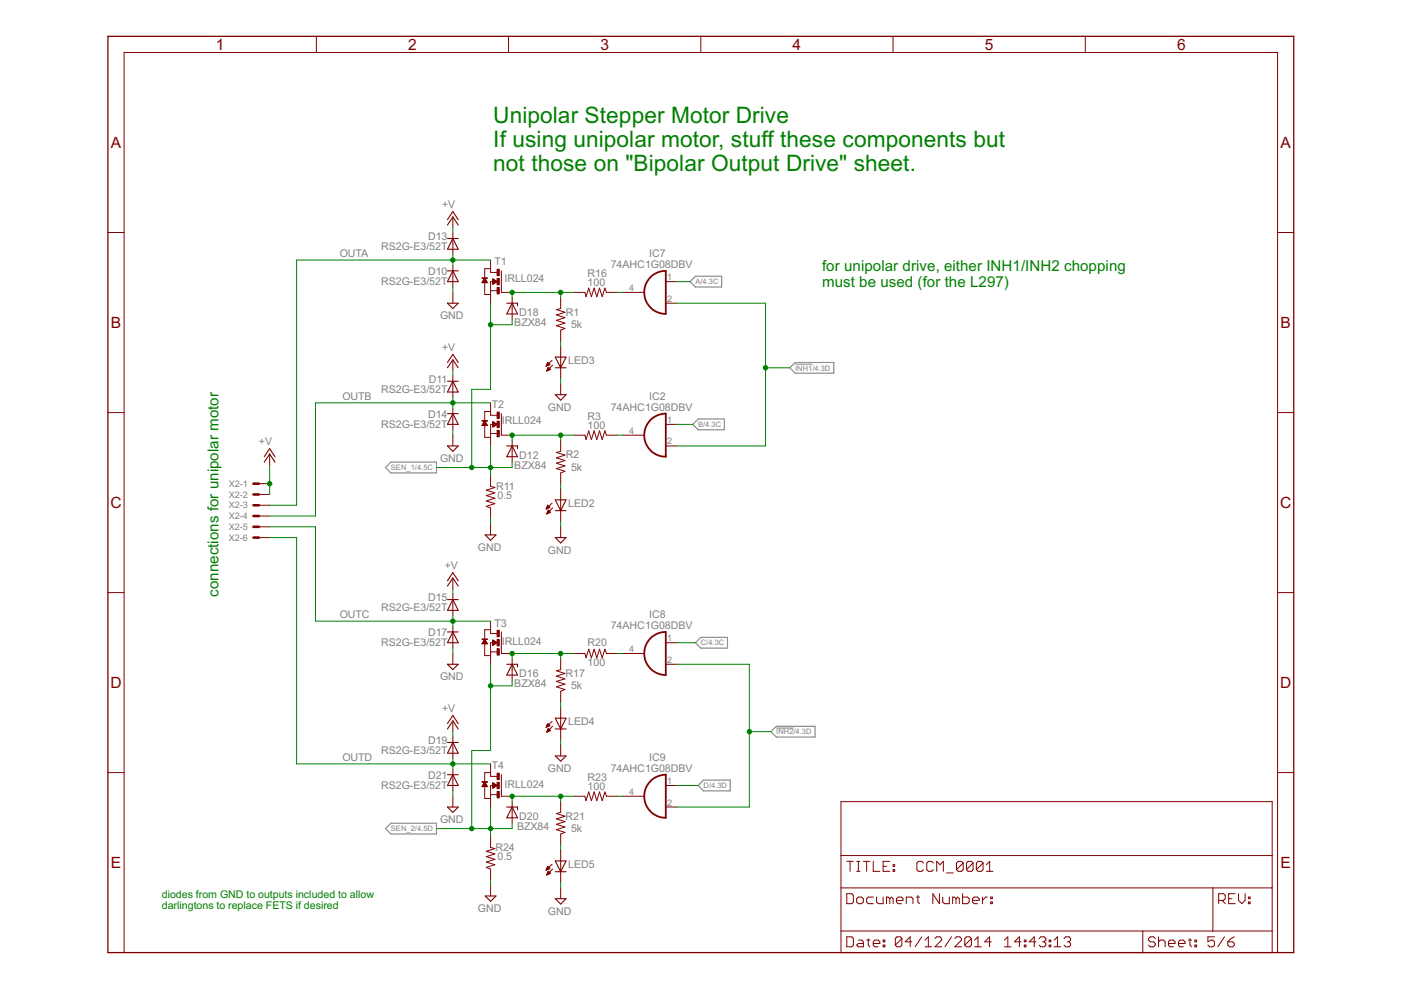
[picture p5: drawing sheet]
<svg xmlns="http://www.w3.org/2000/svg" width="297mm" height="210mm" viewBox="0 0 297 210" stroke-linecap="round" stroke-linejoin="round" font-family="sans-serif">
<path d="M146.3 59.7l1.1-1.1h5.6v2.3h-5.6zM167.4 78l1.2-1.1h8.2v2.2h-8.2zM81.7 99.1l1.2-1.1h9.6v2.3h-9.6zM146.9 90l1.1-1.2h5.6v2.3h-5.6zM147.4 136.3l1.2-1.2h5.6v2.3h-5.6zM163.4 155.1l1.2-1.1h8.2v2.3h-8.2zM81.7 175.7l1.2-1.2h9.6v2.3h-9.6zM148 166.5l1.2-1.1h5.6v2.3h-5.6z" fill="none" stroke="#808080" stroke-width=".23"/>
<path d="M168.6 77.2h3.7M164.6 154.4h3.7" fill="none" stroke="#808080" stroke-width=".21"/>
<path d="M22.9 7.7h251.4v194.3h-251.4z" fill="none" stroke="#800000" stroke-width=".28"/>
<g fill="none" stroke="#800000" stroke-width=".21">
<path d="M67.1 7.7v3.4M107.8 7.7v3.4M148.6 7.7v3.4M189.3 7.7v3.4M230.1 7.7v3.4M22.9 49.3h3.4M96 46v2.3M96 49.4v4.6M96 56.3v4.6M102.2 59.9h1.1M102.3 59.8h1M102.3 59.8h.9"/>
<path d="M102.3 59.7h.9M102.4 59.6h.8M102.4 59.5h.7M102.5 59.5h.5M102.5 59.4h.5M102.6 59.4h.4M102.6 59.3h.3M102.6 59.2h.3M102.7 59.2h.2M102.7 59.1h.1M102.8 59.9v2.5h1.2M102.8 59l.5 .9h-1.1z"/>
<path d="M104 55.1v2.7h1.4M104 57h-1.2v2M104.5 59.9h.5M104.5 59.9h.6M104.5 59.8h.7M104.5 59.8h.8M104.5 59.6h.8M104.5 59.5h.6M104.5 59.5h.5M104.5 59.4h.4M104.5 59.4h.3M104.5 59.3h.2"/>
<path d="M104.5 59.2h.1M105.4 59.7h-1.4v4.6M105.4 59.7l-.9-.6v1.2M105.4 59.7l-.9 .6M106.3 57.4v4.6h2.3M141.2 59.7h2.2M270.9 49.3h3.4M96 62v2.3M96 76.3v2.2M96 79.7v4.6M104 61.6h1.4M104.5 60.3h.1"/>
<path d="M104.5 60.2h.1M104.5 60.1h.2M104.5 60.1h.3M104.5 60h.4M108.6 63.1v4.6M115.8 77.6h.1M115.8 77.5h.3M115.9 77.4h.4M115.9 77.3h.7M116 78.6h.1M116 77.2h.5M116 78.5h.4"/>
<path d="M116 77.1h.4M116 78.4h.6M116.1 77h.2M116.1 78.3h.5M116.1 76.9h.1M116.1 78.1h.4M116.1 76.9l-.3 .7M116.1 76.9l.5 .4M116.2 78h.2M116.2 77.9h.1M116.2 77.9l.5 .4-.8 .4zM116.6 77.3l-.8 .3"/>
<path d="M117.1 76.4l-1.3 1.2M117.2 77.4l-1.3 1.3M118.9 63.1v2.3l-.9 .2 1.8 .6-1.8 .6 1.8 .6-1.8 .5 1.8 .6-1.8 .6 1.8 .5-.9 .4v2.3M118.9 73.4v6.9M121.7 62h2.3l.2 .9 .6-1.8 .6 1.8 .6-1.8 .5 1.8 .6-1.8 .6 1.8 .5-1.8 .4 .9h2.3M132 62h4.6M141.2 64.3h2.2M22.9 87.5h3.4M57.2 96.3v2.3M96 86.6v4.5M96 92.3v2.3M102.2 90.1h1.1"/>
<path d="M102.3 90.1h1M102.3 90h.9M102.4 89.9h.7M102.4 89.8h.7M102.5 89.7h.5M102.6 89.6h.4M102.6 89.6h.3M102.6 89.5h.3M102.7 89.4h.1M102.8 90.2v2.5h1.2M102.8 89.3l.5 .9h-1.1zM102.8 89.3h.1"/>
<path d="M104 85.4v2.7h1.4M104 87.2h-1.2v2.1M104 91.9h1.4M104.5 89.4v1.2M104.5 89.4l.9 .6-.9 .6M104.5 90.5h.1M104.5 90.4h.1M104.5 90.4h.3M104.5 90.3h.3M104.5 90.3h.4M104.5 90.2h.5M104.5 90.1h.6"/>
<path d="M104.5 90.1h.7M104.5 90h.9M104.5 89.9h.8M104.5 89.9h.7M104.5 89.8h.6M104.5 89.7h.5M104.5 89.7h.4M104.5 89.6h.3M104.5 89.6h.2M104.5 89.5h.1M104.5 89.4h.1M105.3 90h-1.3v4.6"/>
<path d="M106.3 87.7v4.6h2.3M108.6 93.4v4.6M118.9 81.4v2.3M118.9 93.4v2.3l-.9 .2 1.8 .6-1.8 .6 1.8 .5-1.8 .6 1.8 .6-1.8 .6 1.8 .5-.9 .4v2.3M121.7 92.3h2.3l.2 .9 .6-1.8 .6 1.8 .6-1.8 .5 1.8 .6-1.8 .6 1.8 .5-1.8 .4 .9h2.3M132 92.3h4.6M141.2 90h2.2M141.2 94.6h2.2M270.9 87.5h3.4M54.9 102.6h2.3M54.9 104.8h2.3M54.9 107.1h2.3"/>
<path d="M54.9 109.4h2.3M54.9 111.7h2.3M54.9 114h2.3M104 100.8v2.3l.9 .3-1.8 .5 1.8 .6-1.8 .6 1.8 .5-1.8 .6 1.8 .6-1.8 .6 .9 .3v2.3M104 111.1v2.3M115.8 107.9h.1M115.9 107.8h.3M115.9 107.7h.5M115.9 108.9h.1M116 107.5h.6M116 108.8h.2M116 107.4h.5"/>
<path d="M116 108.7h.5M116 107.3h.4M116.1 108.6h.6M116.1 107.2h.1M116.1 108.5h.5M116.1 107.1h.1M116.1 107.1l-.3 .8M116.1 107.1l.5 .5-.8 .3M116.1 108.4h.4M116.2 108.3h.2M116.2 108.2h.1M116.2 108.2l-.3 .8"/>
<path d="M116.2 108.2l.5 .4M116.7 108.6l-.8 .4M117.1 106.7l-1.3 1.2M117.2 107.7l-1.3 1.3M118.9 103.7v6.9M118.9 111.7v2.3M22.9 125.6h3.4M96 122.6v2.2M96 126v4.6M96 132.8v4.6M96 138.6v2.2M102.3 136.4h1"/>
<path d="M102.3 136.3h.9M102.4 136.2h.8M102.4 136.1h.7M102.5 136h.5M102.6 135.9h.4M102.6 135.8h.3M102.7 135.7h.1M102.7 135.6h.1M102.8 136.5v2.5h1.2M102.8 135.6l.5 .9h-1.1zM104 131.7v2.6h1.4M104 133.5h-1.2v2.1"/>
<path d="M104 138.2h1.4M104.5 135.7l.9 .6-.9 .5zM104.5 136.8h.1M104.5 136.7h.2M104.5 136.6h.3M104.5 136.6h.4M104.5 136.4h.7M104.5 136.3h.8M104.5 136.2h.8M104.5 136.1h.7M104.5 136.1h.6M104.5 136h.5"/>
<path d="M104.5 136h.4M104.5 135.9h.3M104.5 135.8h.2M104.5 135.8h.1M104.5 135.7h.1M105.1 136.5h-.6M105.4 136.3h-1.4v4.5M106.3 134v4.6h2.3M108.6 139.7v4.6M118.9 139.7v2.3l-.9 .2 1.8 .6-1.8 .6 1.8 .5-1.8 .6 1.8 .6-1.8 .5 1.8 .6-.9 .4v2.2M121.7 138.6h2.3l.2 .9 .6-1.9 .6 1.9 .6-1.9 .5 1.9 .6-1.9 .6 1.9 .5-1.9 .4 1h2.3M132 138.6h4.6"/>
<path d="M141.2 136.3h2.2M270.9 125.6h3.4M96 152.8v2.3M96 156.3v4.5M115.8 154.1h.2M115.9 154h.3M115.9 153.9h.6M115.9 155.2h.1M116 153.8h.5M116 155.1h.3M116 153.7h.4M116 155h.5"/>
<path d="M116.1 153.6h.2M116.1 154.9h.6M116.1 153.5h.1M116.1 154.8h.5M116.1 153.4l.5 .5-.8 .3zM116.1 154.7h.4M116.2 154.6h.2M116.2 154.4l-.3 .8M116.2 154.4l.5 .5-.8 .3M116.2 154.5h.1M117.1 153l-1.3 1.2M117.2 154l-1.3 1.2"/>
<path d="M118.9 150v6.8M118.9 158v2.3M141.2 140.8h2.2M22.9 163.8h3.4M96 163.1v4.6M96 168.8v2.3M102.2 166.7h1.1M102.3 166.6h1M102.3 166.6h.9M102.3 166.5h.9M102.4 166.5h.7M102.4 166.4h.7"/>
<path d="M102.5 166.3h.6M102.5 166.3h.5M102.5 166.2h.5M102.6 166.2h.4M102.6 166.1h.3M102.7 166h.1M102.7 165.9h.1M102.8 166.8v2.5h1.2M102.8 165.9l.5 .9h-1.1zM102.8 165.9h.1M104 163.8h-1.2v2.1M104 162v2.6h1.4"/>
<path d="M104 177.4v2.3l.9 .2-1.8 .6 1.8 .6-1.8 .5 1.8 .6-1.8 .6 1.8 .5-1.8 .6 .9 .4v2.2M104 168.5h1.4M104.5 166l.9 .5-.9 .6zM104.5 167.1h.1M104.5 167h.2M104.5 166.9h.3M104.5 166.8h.6M104.5 166.7h.6M104.5 166.6h.7M104.5 166.6h.8M104.5 166.5h.8M104.5 166.4h.7"/>
<path d="M104.5 166.3h.6M104.5 166.3h.5M104.5 166.2h.4M104.5 166.2h.3M104.5 166.1h.2M104.5 166.1h.1M104.5 166h.1M104.9 166.8l-.4 .1M105.3 166.5h-1.3v4.6M106.3 164.3v4.5h2.3M108.6 170v4.5M118.9 170v2.3l-.9 .2 1.8 .6-1.8 .5 1.8 .6-1.8 .6 1.8 .5-1.8 .6 1.8 .6-.9 .3v2.3"/>
<path d="M121.7 168.8h2.3l.2 1 .6-1.9 .6 1.9 .6-1.9 .5 1.9 .6-1.9 .6 1.9 .5-1.9 .4 .9h2.3M132 168.8h4.6M141.2 166.5h2.2M141.2 171.1h2.2M178.3 170h91.4v32h-91.4zM270.9 163.8h3.4M104 187.7v2.3M115.8 184.5h.1M115.8 184.4h.3M115.9 184.3h.4M115.9 184.2h.6M116 185.4h.1"/>
<path d="M116 184.1h.5M116 185.3h.4M116 184h.4M116 185.2h.6M116.1 183.9h.2M116.1 185.1h.5M116.1 183.7h.1M116.1 185h.4M116.1 183.7l.5 .4-.8 .4zM116.2 184.9h.2M116.2 184.8h.1M116.2 184.7l.5 .5-.8 .3z"/>
<path d="M117.1 183.2l-1.3 1.3M117.2 184.3l-1.3 1.2M118.9 180.3v6.8M118.9 188.3v2.2M178.3 188.3h91.4M178.3 197.4h91.4M178.3 181.4h91.4M179.5 189.5h1.1l.3 .3v1.4l-.3 .4h-1.1zM179.5 198.6h1.1l.3 .4v1.4l-.3 .3h-1.1zM179.5 182.6h1.4M180.2 182.6v2.1M181.6 190.5l.4-.3h.7l.3 .3v.7l-.3 .4h-.7l-.4-.4z"/>
<path d="M181.6 182.6h.7M181.6 184.7h.7M182 199.3h.7l.3 .4v1h-1l-.4-.3 .4-.4h1M182 182.6v2.1M183 182.6h1.4M183.7 199.3h.7M183.7 182.6v2.1M184.1 199v1.4l.3 .3M185.1 182.6v2.1h1.4M185.1 190.2h-1l-.4 .3v.7l.4 .4h1M185.8 190.2v1l.4 .4h1v-1.4M187.2 199.3h.4v.4h-.4z"/>
<path d="M187.2 183.7h.8M188.7 190.5l.3-.3 .4 .3v1.1M188.7 182.6h-1.5v2.1h1.5M188.7 190.5l-.4-.3h-.3v1.4M188.7 190.5v1.1M189.4 183.3h.3v.4h-.3zM189.4 184.4h.3v.3h-.3zM190.1 190.9h1.4v-.4l-.4-.3h-.7l-.3 .3v.7l.3 .4h.7M191.2 199v1.4l-.3 .3h-.7l-.4-.3M191.2 199l-.3-.4h-.7l-.4 .4v1.4M191.2 199l-1.4 1.4M192.2 191.6v-1.4h1l.4 .3v1.1"/>
<path d="M193.3 199.7h-1.4l1.1-1.1v2.1M194.3 190.2h.7M194.6 189.8v1.4l.4 .4M195.4 198.6l-1.4 2.1M195.8 183l-.4-.4h-.7l-.3 .4v1.4l.3 .3h.7l.4-.3M196.1 199.3l.7-.7v2.1M197.9 183l-.4-.4h-.7l-.3 .4v1.4l.3 .3h.7l.4-.3M198.2 199l.4-.4h.7l.3 .4v.3l-1.4 1.4h1.4M198.6 184.7v-2.1l.7 .7 .7-.7v2.1M199.2 189.5v2.1l-1.4-2.1v2.1M199.9 190.2v1l.3 .4h1.1v-1.4M200.7 185.1h1.4"/>
<path d="M201.7 198.6l-1.4 2.1M202.4 199l.4-.4h.7l.4 .4v.3l-1.5 1.4h1.5M202.7 190.5l-.4-.3h-.3v1.4M202.7 190.5v1.1M202.7 190.5l.3-.3 .4 .3v1.1M204.1 189.5v2.1h1l.4-.4v-.7l-.4-.3h-1M204.2 183l-.3-.4h-.7l-.4 .4v1.4M204.2 183v1.4l-.3 .3h-.7l-.4-.3M204.2 183l-1.4 1.4M206 199v1.4l-.4 .3h-.7l-.3-.3M206 199l-.4-.4h-.7l-.3 .4v1.4M206 199l-1.4 1.4"/>
<path d="M206.2 190.9h1.4v-.4l-.4-.3h-.7l-.3 .3v.7l.3 .4h.7M206.3 183l-.3-.4h-.7l-.4 .4v1.4M206.3 183v1.4l-.3 .3h-.7l-.4-.3M206.3 183l-1.4 1.4M206.7 199.3l.6-.7v2.1M208.3 190.2v1.4M208.4 183l-.3-.4h-.7l-.4 .4v1.4M208.4 183v1.4l-.3 .3h-.7l-.4-.3M208.4 183l-1.4 1.4M209.1 184.7h1.4M209.1 183.3l.7-.7v2.1M209.3 190.2h-.3l-.7 .7"/>
<path d="M210.1 191.2h.3v.4h-.3zM210.1 190.2h.3v.3h-.3zM210.2 199.7h-1.4l1-1.1v2.1M213 199.3l.7-.7v2.1M216.5 199.7h-1.4l1-1.1v2.1M217.2 199.3h.3v.4h-.3zM219.6 199.7h-1.4l1.1-1.1v2.1M220.3 199l.4-.4h.7l.3 .4v.3l-.3 .4M221 199.7h.4M221.4 199.7l.3 .3v.4l-.3 .3h-.7l-.4-.3M222.4 199.3h.4v.4h-.4zM223.5 199.3l.7-.7v2.1"/>
<path d="M225.6 199l.4-.4h.7l.3 .4v.3l-.3 .4M226.3 199.7h.4M226.7 199.7l.3 .3v.4l-.3 .3h-.7l-.4-.3M242.3 197.4v4.6M244.9 199l-.3-.4h-.7l-.4 .4v.3l.4 .4h.7l.3 .3v.4l-.3 .3h-.7l-.4-.3M245.6 199.7l.4-.4h.7l.3 .4v1M245.6 198.6v2.1M251.9 199.3h.7M252.3 199v1.4l.3 .3M253.3 199.3h.4v.4h-.4zM257.2 188.3v9.1M257.5 198.6h-1.4v1.1l.7-.4h.4l.3 .4v.7l-.3 .3h-.7l-.4-.3"/>
<path d="M258.4 190.9h1l.4-.4v-.7l-.4-.3h-1v2.1M259.1 190.9l.7 .7M259.6 198.6l-1.4 2.1M260.3 199.7h1.1l.3 .3v.4l-.3 .3h-.7l-.4-.3zM260.5 190.5h.7M261.7 198.6l-.7 .4-.7 .7M261.9 189.5h-1.4v2.1h1.4M262.6 189.5v1.4l.7 .7 .7-.7v-1.4M264.7 191.2h.3v.4h-.3zM264.7 190.2h.3v.3h-.3zM26.3 202v-190.9h244.6v190.9M185.1 200h1.4v-.3l-.3-.4h-.7l-.4 .4v.7l.4 .3h.7"/>
<path d="M187.2 200.4h.4v.3h-.4zM196.1 200.7h1.4M206.7 200.7h1.3M213 200.7h1.4M217.2 200.4h.3v.3h-.3zM222.4 200.4h.4v.3h-.4zM223.5 200.7h1.4M247.7 200h1.4v-.3l-.3-.4h-.7l-.4 .4v.7l.4 .3h.7M249.9 200h1.3v-.3l-.3-.4h-.7l-.3 .4v.7l.3 .3h.7M253.3 200.4h.4v.3h-.4z"/>
</g>
<path d="M53.7 102.6h1.2M53.7 104.8h1.2M53.7 107.1h1.2M53.7 109.4h1.2M53.7 111.7h1.2M53.7 114h1.2" fill="none" stroke="#800000" stroke-width=".55"/>
<g fill="none" stroke="#800000" stroke-width=".23">
<path d="M94.9 50.6h2.3M94.9 47.7l1.1-1.7 1.2 1.7M94.9 46.6l1.1-1.7 1.2 1.7M94.9 57.4h2.3M96 50.6l1.2 2.3h-2.3zM96 57.4l1.2 2.3h-2.3zM94.9 64.3h2.3l-1.2 1.1zM94.9 78l1.1-1.7 1.2 1.7M94.9 76.9l1.1-1.8 1.2 1.8M107.4 64.3h2.3v.6M108.6 64.3l1.1 2.3h-2.3zM117.7 75.7h2.3l-1.1 2.3z"/>
<path d="M117.7 78h2.3M56 98l1.2-1.7 1.1 1.7M56 96.8l1.2-1.7 1.1 1.7M94.9 80.8h2.3M94.9 94.6h2.3l-1.2 1.1zM94.9 87.7h2.3M96 80.8l1.2 2.3h-2.3zM96 87.7l1.2 2.3h-2.3zM107.4 94.6h2.3v.5M108.6 94.6l1.1 2.2h-2.3zM117.7 83.7h2.3l-1.1 1.1zM102.9 113.4h2.3l-1.2 1.2z"/>
<path d="M117.7 106h2.3l-1.1 2.3zM117.7 108.3h2.3M117.7 114h2.3l-1.1 1.1zM94.9 127.1h2.3M94.9 124.3l1.1-1.7 1.2 1.7M94.9 123.1l1.1-1.7 1.2 1.7M94.9 134h2.3M96 127.1l1.2 2.3h-2.3zM96 134l1.2 2.3h-2.3zM94.9 140.8h2.3l-1.2 1.2zM94.9 157.4h2.3M94.9 154.6l1.1-1.8 1.2 1.8"/>
<path d="M94.9 153.4l1.1-1.7 1.2 1.7M96 157.4l1.2 2.3h-2.3zM107.4 140.8h2.3v.6M108.6 140.8l1.1 2.3h-2.3zM117.7 152.3h2.3l-1.1 2.3zM117.7 154.6h2.3M94.9 171.1h2.3l-1.2 1.2zM94.9 164.3h2.3M96 164.3l1.2 2.2h-2.3zM107.4 171.1h2.3v.6M108.6 171.1l1.1 2.3h-2.3zM117.7 160.3h2.3l-1.1 1.1z"/>
<path d="M102.9 190h2.3l-1.2 1.1zM117.7 182.5h2.3l-1.1 2.3zM117.7 184.8h2.3M117.7 190.5h2.3l-1.1 1.2z"/>
</g>
<path d="M137.9 58.8l.5-.4a4.6 4.6 0 0 1 2.8-1v9.2a4.6 4.6 0 0 1-4.3-2.9 4.6 4.6 0 0 1 1-4.9zM137.9 89a4.6 4.6 0 0 1 3.3-1.3v9.1a4.6 4.6 0 0 1-4.3-2.8 4.6 4.6 0 0 1 1-5zM137.9 135.3l.5-.4a4.6 4.6 0 0 1 2.8-.9v9.1a4.6 4.6 0 0 1-4.3-2.8 4.6 4.6 0 0 1 1-5zM137.9 165.6a4.6 4.6 0 0 1 3.3-1.3v9.1a4.6 4.6 0 0 1-4.3-2.8 4.6 4.6 0 0 1 1-5z" fill="none" stroke="#800000" stroke-width=".38"/>
<g fill="#800000" stroke="#800000" stroke-width=".21">
<path d="M105.4 57.1h.5v1.3h-.5z"/>
<path d="M105.4 59h.5v1.4h-.5z"/>
<path d="M105.4 61h.5v1.3h-.5z"/>
<path d="M102.2 58.9h1.1v.1h-1.1z"/>
<path d="M105.4 87.4h.5v1.3h-.5z"/>
<path d="M105.4 89.3h.5v1.4h-.5z"/>
<path d="M105.4 91.2h.5v1.4h-.5z"/>
<path d="M102.2 89.2h1.1v.1h-1.1z"/>
<path d="M105.4 133.6h.5v1.4h-.5z"/>
<path d="M105.4 135.6h.5v1.3h-.5z"/>
<path d="M105.4 137.5h.5v1.4h-.5z"/>
<path d="M102.2 135.5h1.1v.1h-1.1z"/>
<path d="M105.4 163.9h.5v1.4h-.5z"/>
<path d="M105.4 165.9h.5v1.3h-.5z"/>
<path d="M105.4 167.8h.5v1.4h-.5z"/>
<path d="M102.2 165.7h1.1v.2h-1.1z"/>
</g>
<g fill="none" stroke="#008000" stroke-width=".21">
<path d="M96 48.3v1.1M96 54v2.3M104 55.1h-41.1v52h-5.7M143.4 59.7h2.9M96 60.9v1.1M96 78.5v1.2M104 64.3v18.2h-4v16.6M108.6 67.7v1.2h-4.6M118.9 62v1.1M118.9 72.3v1.1M121.7 62h-13.1v1.1M130.9 62h1.1"/>
<path d="M143.4 64.3h18.9v30.3h-18.9M162.3 78h5.1M57.2 98.6v6.2M96 84.3v2.3M96 91.1v1.2M104 94.6v6.2M104 85.4h-37.1v24h-9.7M108.6 98v1.1h-16M118.9 80.3v1.1M118.9 92.3v1.1M121.7 92.3h-13.1v1.1M130.9 92.3h1.1"/>
<path d="M143.4 90h3.5M57.2 114h5.7v48h41.1M57.2 111.7h9.7v20h37.1M104 110v1.1M118.9 102.6v1.1M118.9 110.6v1.1M96 124.8v1.2M96 130.6v2.2M96 137.4v1.2M118.9 138.6v1.1M121.7 138.6h-13.1v1.1M130.9 138.6h1.1"/>
<path d="M143.4 136.3h4M96 155.1v1.2M104 140.8v18.3h-4v16.6M108.6 144.3v1.1h-4.6M118.9 148.8v1.2M118.9 156.8v1.2M143.4 140.8h15.5v30.3h-15.5M158.9 155.1h4.5M96 160.8v2.3M96 167.7v1.1M104 171.1v6.3M108.6 174.5v1.2h-16"/>
<path d="M118.9 168.8v1.2M118.9 179.1v1.2M121.7 168.8h-13.1v1.2M130.9 168.8h1.1M143.4 166.5h4.6M104 186.5v1.2M118.9 187.1v1.2"/>
</g>
<g fill="#008000" stroke="#008000" stroke-width=".21">
<circle cx="57.2" cy="102.6" r=".47"/>
<circle cx="162.3" cy="78" r=".47"/>
<circle cx="158.9" cy="155.1" r=".47"/>
<circle cx="108.6" cy="62" r=".47"/>
<circle cx="118.9" cy="62" r=".47"/>
<circle cx="96" cy="55.1" r=".47"/>
<circle cx="108.6" cy="92.3" r=".47"/>
<circle cx="118.9" cy="92.3" r=".47"/>
<circle cx="96" cy="85.4" r=".47"/>
<circle cx="108.6" cy="138.6" r=".47"/>
<circle cx="118.9" cy="138.6" r=".47"/>
<circle cx="104" cy="175.7" r=".47"/>
<circle cx="104" cy="145.4" r=".47"/>
<circle cx="100" cy="175.7" r=".47"/>
<circle cx="108.6" cy="168.8" r=".47"/>
<circle cx="118.9" cy="168.8" r=".47"/>
<circle cx="96" cy="131.7" r=".47"/>
<circle cx="96" cy="162" r=".47"/>
<circle cx="104" cy="99.1" r=".47"/>
<circle cx="104" cy="68.9" r=".47"/>
<circle cx="100" cy="99.1" r=".47"/>
</g>
<g font-size="5.4" fill="#008000">
<text x="104.6" y="26">Unipolar Stepper Motor Drive</text>
<text x="104.6" y="31.1">If using unipolar motor, stuff these components but</text>
<text x="104.6" y="36.3">not those on &quot;Bipolar Output Drive&quot; sheet.</text>
</g>
<g font-size="3.7" fill="#800000">
<text x="45.8" y="10.6">1</text>
<text x="86.5" y="10.6">2</text>
<text x="127.3" y="10.6">3</text>
<text x="168.1" y="10.6">4</text>
<text x="208.8" y="10.6">5</text>
<text x="249.6" y="10.6">6</text>
<text x="23.5" y="31.4">A</text>
<text x="271.5" y="31.4">A</text>
<text x="23.5" y="69.6">B</text>
<text x="271.5" y="69.6">B</text>
<text x="23.4" y="107.7">C</text>
<text x="271.4" y="107.7">C</text>
<text x="23.4" y="145.9">D</text>
<text x="271.4" y="145.9">D</text>
<text x="23.5" y="184.1">E</text>
<text x="271.5" y="184.1">E</text>
</g>
<g font-size="3.6" fill="#008000">
<text x="174.3" y="57.4">for unipolar drive, either INH1/INH2 chopping</text>
<text x="174.3" y="60.8">must be used (for the L297)</text>
<text x="46.3" y="126.6" transform="rotate(-90 46.3 126.6)">connections for unipolar motor</text>
</g>
<g font-size="2.5" fill="#808080">
<text x="93.7" y="44.2">+V</text>
<text x="80.8" y="52.9">RS2G-E3/52T</text>
<text x="90.7" y="50.9">D13</text>
<text x="72" y="54.6">OUTA</text>
<text x="90.7" y="58.3">D10</text>
<text x="104.8" y="56.3">T1</text>
<text x="107" y="59.7">IRLL024</text>
<text x="124.6" y="58.7">R16</text>
<text x="129.5" y="56.8">74AHC1G08DBV</text>
<text x="137.7" y="54.6">IC7</text>
<text x="80.8" y="60.4">RS2G-E3/52T</text>
<text x="124.6" y="60.6">100</text>
<text x="93.3" y="67.7">GND</text>
<text x="109" y="69.1">BZX84</text>
<text x="110.1" y="67">D18</text>
<text x="120" y="66.9">R1</text>
<text x="121.1" y="69.5">5k</text>
<text x="93.7" y="74.5">+V</text>
<text x="120.5" y="77.2">LED3</text>
<text x="80.8" y="83.2">RS2G-E3/52T</text>
<text x="90.9" y="81.2">D11</text>
<text x="72.6" y="84.8">OUTB</text>
<text x="90.7" y="88.6">D14</text>
<text x="104.3" y="86.6">T2</text>
<text x="106.4" y="90">I</text>
<text x="107" y="90">RLL024</text>
<text x="116.2" y="87.1">GND</text>
<text x="124.6" y="88.9">R3</text>
<text x="129.5" y="87.1">74AHC1G08DBV</text>
<text x="137.7" y="84.8">IC2</text>
<text x="54.9" y="94.5">+V</text>
<text x="80.8" y="90.7">RS2G-E3/52T</text>
<text x="124.6" y="90.9">100</text>
<text x="93.3" y="98">GND</text>
<text x="109" y="99.4">BZX84</text>
<text x="110.1" y="97.3">D12</text>
<text x="120" y="97.2">R2</text>
<text x="121.1" y="99.8">5k</text>
<text x="105.2" y="103.8">R11</text>
<text x="105.5" y="105.8">0.5</text>
<text x="120.5" y="107.5">LED2</text>
<text x="101.3" y="116.8">GND</text>
<text x="116.2" y="117.4">GND</text>
<text x="94.3" y="120.7">+V</text>
<text x="72" y="131.1">OUTC</text>
<text x="80.8" y="129.5">RS2G-E3/52T</text>
<text x="90.7" y="127.5">D15</text>
<text x="137.7" y="131.1">IC8</text>
<text x="80.8" y="136.9">RS2G-E3/52T</text>
<text x="90.7" y="134.9">D17</text>
<text x="104.8" y="132.8">T3</text>
<text x="106.4" y="136.8">I</text>
<text x="107" y="136.8">RLL024</text>
<text x="124.6" y="136.9">R20</text>
<text x="129.5" y="133.4">74AHC1G08DBV</text>
<text x="110.1" y="143.6">D16</text>
<text x="119.9" y="143.5">R17</text>
<text x="124.6" y="141.2">100</text>
<text x="93.3" y="144.3">GND</text>
<text x="109" y="145.6">BZX84</text>
<text x="121.1" y="146.1">5k</text>
<text x="93.7" y="151">+V</text>
<text x="120.5" y="153.8">LED4</text>
<text x="72.6" y="161.4">OUTD</text>
<text x="80.8" y="159.8">RS2G-E3/52T</text>
<text x="90.7" y="157.7">D19</text>
<text x="137.7" y="161.4">IC9</text>
<text x="80.8" y="167.2">RS2G-E3/52T</text>
<text x="90.7" y="165.2">D21</text>
<text x="104.3" y="163.1">T4</text>
<text x="107" y="167.1">IRLL024</text>
<text x="116.2" y="163.7">GND</text>
<text x="124.6" y="167.5">100</text>
<text x="124.6" y="165.5">R23</text>
<text x="129.5" y="163.7">74AHC1G08DBV</text>
<text x="110.1" y="173.9">D20</text>
<text x="119.9" y="173.8">R21</text>
<text x="93.3" y="174.5">GND</text>
<text x="109.6" y="175.9">BZX84</text>
<text x="121.1" y="176.4">5k</text>
<text x="105" y="180.4">R24</text>
<text x="105.5" y="182.3">0.5</text>
<text x="120.5" y="184">LED5</text>
<text x="101.3" y="193.4">GND</text>
<text x="116.2" y="194">GND</text>
</g>
<g font-size="2.5" fill="#008000">
<text x="34.3" y="190.4">diodes from GND to outputs included to allow</text>
<text x="34.3" y="192.8">darlingtons to replace FETS if desired</text>
</g>
<g font-size="2.1" fill="#808080">
<text x="141.5" y="59.4">1</text>
<text x="133.4" y="61.7">4</text>
<text x="141.5" y="64">2</text>
<text x="141.5" y="89.7">1</text>
<text x="133.4" y="92">4</text>
<text x="141.5" y="94.2">2</text>
<text x="48.5" y="103.2">X2-1</text>
<text x="48.5" y="105.5">X2-2</text>
<text x="48.5" y="107.8">X2-3</text>
<text x="48.5" y="110.1">X2-4</text>
<text x="48.5" y="112.4">X2-5</text>
<text x="48.5" y="114.7">X2-6</text>
<text x="141.5" y="135.9">1</text>
<text x="133.4" y="138.2">4</text>
<text x="141.5" y="140.5">2</text>
<text x="141.5" y="166.2">1</text>
<text x="133.4" y="168.5">4</text>
<text x="141.5" y="170.8">2</text>
</g>
<g font-size="1.8" fill="#808080">
<text x="147.4" y="60.3">A/4.3C</text>
<text x="168.6" y="78.6">INH1/4.3D</text>
<text x="148" y="90.6">B/4.3C</text>
<text x="82.9" y="99.7">SEN_1/4.5C</text>
<text x="148.6" y="136.8">C/4.3C</text>
<text x="164.6" y="155.7">INH2/4.3D</text>
<text x="149.2" y="167.1">D/4.3D</text>
<text x="82.9" y="176.3">SEN_2/4.5D</text>
</g>
</svg>
